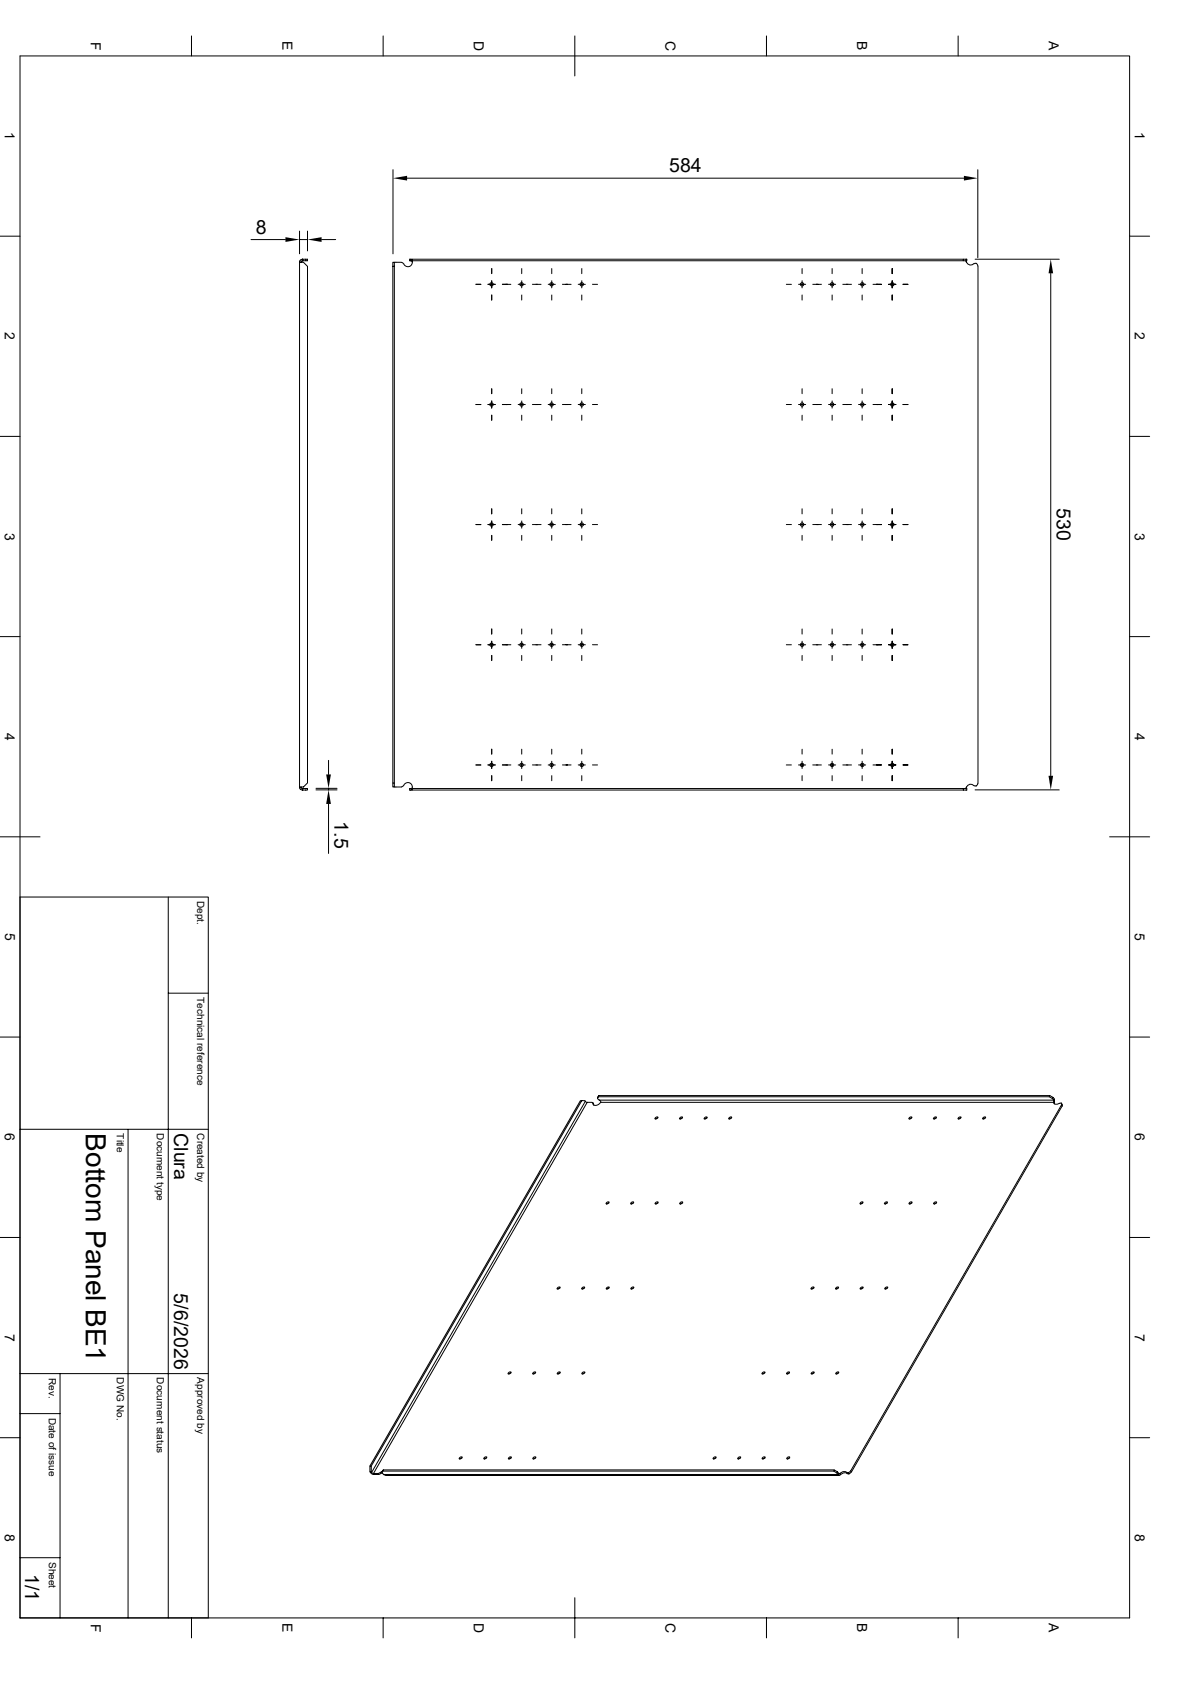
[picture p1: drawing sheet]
<svg xmlns="http://www.w3.org/2000/svg" width="297mm" height="420mm" viewBox="0 0 297 420" stroke-linecap="round" stroke-linejoin="round" font-family="sans-serif">
<g fill="none" stroke="#000" stroke-width=".25">
<path d="M5 14h276.9v390h-276.9zM47.8 9v5M95.6 9v5M143.5 9v10M191.3 9v5M239.1 9v5M0 59h5M62.7 59.8h8.5M74.8 57.7v5.7M74.8 59.8h2M76.8 57.7v5M80.3 59.8h3.5"/>
<path d="M98.1 42.4v21M101.6 44.5h139M244.1 42.4v21.9M281.9 59h5M74.8 65.5h.9l1.1 1v129l-1.1 1h-.9M74.8 65.5v131M75.5 64.7l-.4 .2-.3 .6M75.5 65.1l-.4 .4M75.5 64.7h1.3v.4h-1.3M75.5 64.7v.4M98.4 65.5v1M100.7 65.9l-.5-.4h-2.2v1"/>
<path d="M102.2 64.7h139.1v.4h-139.1zM102.5 65.1l.2 .1a.98 .98 0 0 1-.1 1.1 .98 .98 0 0 1-1.2 .2l-.6-.7M102.8 64.7v.4M120 71h-1.2M122.7 67.1v1.2M122.7 70.1v1.8M122.7 73.7v1.2M123.6 71h-1.8M127.5 71h-2.1M129.3 71h1.8M130.2 67.1v1.2M130.2 70.1v1.8"/>
<path d="M130.2 73.7v1.2M132.9 71h2.1M136.8 71h1.8M137.7 67.1v1.2M137.7 70.1v1.8M137.7 73.7v1.2M140.4 71h2.1M144.3 71h1.8M145.2 67.1v1.2M145.2 70.1v1.8M145.2 73.7v1.2M147.9 71h1.2"/>
<path d="M196.3 71h1.2M199.3 71h1.8M200.2 67.1v1.2M200.2 70.1v1.8M200.2 73.7v1.2M202.9 71h2.1M206.8 71h1.8M207.7 67.1v1.2M207.7 70.1v1.8M207.7 73.7v1.2M212.5 71h-2.1M214.3 71h1.8"/>
<path d="M215.2 67.1v1.2M215.2 70.1v1.8M215.2 73.7v1.2M217.9 71h2.1M221.8 71h1.8M222.7 67.1v1.2M222.7 70.1v1.8M222.7 73.7v1.2M225.4 71h1.2M240.5 64.7v.4M241.2 65.2v.3M241.2 65.1v.4"/>
<path d="M241.3 65.5a1.09 1.09 0 0 0 1.8 .3M243.4 64.7h21M243.6 65.8l.5 .6M243.6 65.8l-.5 .1M243.6 65.7h.1M244.1 66.4v129.2M262.3 68.2v125.5M122.7 97.1v1.2M130.2 97.1v1.2M137.7 97.1v1.2M145.2 97.1v1.2M200.2 97.1v1.2"/>
<path d="M207.7 97.1v1.2M215.2 97.1v1.2M222.7 97.1v1.2M0 109h5M120 101h-1.2M122.7 100.1v1.8M122.7 103.7v1.2M123.6 101h-1.8M127.5 101h-2.1M129.3 101h1.8M130.2 100.1v1.8M130.2 103.7v1.2"/>
<path d="M132.9 101h2.1M136.8 101h1.8M137.7 100.1v1.8M137.7 103.7v1.2M140.4 101h2.1M144.3 101h1.8M145.2 100.1v1.8M145.2 103.7v1.2M147.9 101h1.2M196.3 101h1.2M199.3 101h1.8M200.2 100.1v1.8"/>
<path d="M200.2 103.7v1.2M205 101h-2.1M206.8 101h1.8M207.7 100.1v1.8M207.7 103.7v1.2M212.5 101h-2.1M214.3 101h1.8M215.2 100.1v1.8M215.2 103.7v1.2M217.9 101h2.1M221.8 101h1.8M222.7 100.1v1.8"/>
<path d="M222.7 103.7v1.2M225.4 101h1.2M281.9 109h5M120 131h-1.2M122.7 127v1.3M122.7 130.1v1.8M122.7 133.7v1.2M123.6 131h-1.8M127.5 131h-2.1M129.3 131h1.8M130.2 127v1.3M130.2 130.1v1.8"/>
<path d="M130.2 133.7v1.2M132.9 131h2.1M136.8 131h1.8M137.7 127v1.3M137.7 130.1v1.8M137.7 133.7v1.2M140.4 131h2.1M144.3 131h1.8M145.2 127v1.3M145.2 130.1v1.8M145.2 133.7v1.2M147.9 131h1.2"/>
<path d="M196.3 131h1.2M199.3 131h1.8M200.2 127v1.3M200.2 130.1v1.8M200.2 133.7v1.2M205 131h-2.1M206.8 131h1.8M207.7 130.1v1.8M207.7 127v1.3M207.7 133.7v1.2M212.5 131h-2.1M214.3 131h1.8"/>
<path d="M215.2 127v1.3M215.2 130.1v1.8M215.2 133.7v1.2M217.9 131h2.1M221.8 131h1.8M222.7 127v1.3M222.7 130.1v1.8M222.7 133.7v1.2M225.4 131h1.2M0 159h5M122.7 157.1v1.2M130.2 157.1v1.2"/>
<path d="M137.7 157.1v1.2M145.2 157.1v1.2M200.2 157.1v1.2M207.7 157.1v1.2M215.2 157.1v1.2M222.7 157.1v1.2M281.9 159h5M120 161h-1.2M122.7 160.1v1.8M122.7 163.7v1.2M123.6 161h-1.8M127.5 161h-2.1"/>
<path d="M129.3 161h1.8M130.2 160.1v1.8M130.2 163.7v1.2M132.9 161h2.1M136.8 161h1.8M137.7 160.1v1.8M137.7 163.7v1.2M140.4 161h2.1M144.3 161h1.8M145.2 160.1v1.8M145.2 163.7v1.2M147.9 161h1.2"/>
<path d="M196.3 161h1.2M199.3 161h1.8M200.2 160.1v1.8M200.2 163.7v1.2M205 161h-2.1M206.8 161h1.8M207.7 160.1v1.8M207.7 163.7v1.2M212.5 161h-2.1M214.3 161h1.8M215.2 160.1v1.8M215.2 163.7v1.2"/>
<path d="M217.9 161h2.1M221.8 161h1.8M222.7 160.1v1.8M222.7 163.7v1.2M225.4 161h1.2M74.8 196.5l.3 .6 .4 .2M75.1 196.5l.4 .4M75.5 196.9h1.3v.4h-1.3M75.5 196.9v.4M78.9 196.8h5.2M78.9 197.2h5.2M82 189.9v3.5"/>
<path d="M82 196.8v.4M98 195.5h.4v1h-.4zM98 195.5v-129h.4v129M100.7 196.1l-.5 .4h-1.8M100.8 196.2a1.08 1.08 0 0 1 1.3-.8 1.08 1.08 0 0 1 .7 1.4l-.3 .1M102.2 196.9h.6v.4h-.6zM102.8 197.3h138.5v-.4h-.8v.4M102.8 196.9h137.7M120 191h-1.2M122.7 187.1v1.2M122.7 190.1v1.8M122.7 193.7v1.2"/>
<path d="M123.6 191h-1.8M127.5 191h-2.1M129.3 191h1.8M130.2 187.1v1.2M130.2 190.1v1.8M130.2 193.7v1.2M132.9 191h2.1M136.8 191h1.8M137.7 187.1v1.2M137.7 190.1v1.8M137.7 193.7v1.2M140.4 191h2.1"/>
<path d="M144.3 191h1.8M145.2 187.1v1.2M145.2 190.1v1.8M145.2 193.7v1.2M147.9 191h1.2M196.3 191h1.2M199.3 191h1.8M200.2 187.1v1.2M200.2 190.1v1.8M200.2 193.7v1.2M205 191h-2.1M206.8 191h1.8"/>
<path d="M207.7 187.1v1.2M207.7 190.1v1.8M207.7 193.7v1.2M212.5 191h-2.1M214.3 191h1.8M215.2 187.1v1.2M215.2 190.1v1.8M215.2 193.7v1.2M217.9 191h2.1M221.8 191h1.8M222.7 187.1v1.2M222.7 190.1v1.8"/>
<path d="M222.7 193.7v1.2M225.4 191h1.2M241.2 196.5v.4M243.1 196.1l.5 .1M243.1 196.2a1.09 1.09 0 0 0-1.8 .3M243.4 197.2h21M243.6 196.3h.1M244.1 195.6l-.5 .6M0 209h10M82 200.7v12.4M276.9 209h10M5 224h47v180"/>
<path d="M42 224v180M0 259h5M42 248h10M281.9 259h5M145.2 274.8h.8l.1 .2M146.1 275l.4 .3M146.1 275l-53.3 92.7M148 275.5l-.3-.2h-1.1l-53.4 92.6M148 275.5l.2 .4M148 275.3l.1 .3M148.1 275.7v.1M149.1 274.2l.4 .4"/>
<path d="M149.3 273.9l.2-.3h112.5l.8 .4M149.5 273.6l-.4 .6M149.5 274.7h.1M149.9 275.3a1.2 1.2 0 0 1-1.9 .4v-.2M163.5 279.1l.6-.2a.41 .41 0 0 1-.2 .4 .41 .41 0 0 1-.5 0zM164.2 279.1l-.5 .3M169.7 279.1l.6-.2a.41 .41 0 0 1-.2 .4 .41 .41 0 0 1-.5 0zM170.3 279.1l-.5 .3M175.8 279.1l.6-.2a.41 .41 0 0 1-.2 .4 .41 .41 0 0 1-.5 0zM176.5 279.1l-.6 .3M181.9 279.1l.6-.2a.41 .41 0 0 1-.2 .4 .41 .41 0 0 1-.4 0zM182.6 279.1l-.6 .3"/>
<path d="M226.9 279.1l.6-.2a.41 .41 0 0 1-.2 .4 .41 .41 0 0 1-.5 0zM227.6 279.1l-.6 .3M233 279.1l.6-.2a.41 .41 0 0 1-.2 .4 .41 .41 0 0 1-.4 0zM233.7 279.1l-.5 .3M239.2 279.1l.6-.2a.41 .41 0 0 1-.2 .4 .41 .41 0 0 1-.5 0zM239.8 279.1l-.5 .3M245.3 279.1l.6-.2a.41 .41 0 0 1-.2 .4 .41 .41 0 0 1-.5 0zM246 279.1l-.6 .3M262 273.6l-.1 .3M262.7 274.4l.3 .3M262.8 274.1l.3 .3M262.8 274l-.1 .3-.8-.4h-112.6l-.2 .3"/>
<path d="M263 274.7h-113.4l.3 .2v.4h113.1M263 274.7v.6M263 275.3l.1 .2M263 275.3a.77 .77 0 0 0 1.4 .2M263 274.7h.1M263.1 274.4h.1M263.1 275.5v.1M263.1 274.4l-.1 .3M263.1 274.4v1.1M264.4 275.5a.33 .33 0 0 1 .4 0 .33 .33 0 0 1 .1 .4M264.9 275.4h.1M264.9 275.9l-52.6 91.3"/>
<path d="M264.9 275.9l.2 .3M265 275.5l.1 .3M265.1 276.2l-52.6 91.3-.2-.3M265.1 275.8v.4M5 282h47M32 282v122M0 309h5M151.3 300.4l.6-.3a.41 .41 0 0 1-.2 .4 .41 .41 0 0 1-.4 0zM152 300.4l-.6 .3M157.5 300.4l.6-.3a.41 .41 0 0 1-.2 .4 .41 .41 0 0 1-.5 0zM158.1 300.4l-.5 .3M163.6 300.4l.6-.3a.41 .41 0 0 1-.2 .4 .41 .41 0 0 1-.5 0z"/>
<path d="M164.3 300.4l-.6 .3M169.7 300.4l.6-.3a.41 .41 0 0 1-.2 .4 .41 .41 0 0 1-.5 0zM170.4 300.4l-.6 .3M214.7 300.4l.6-.3a.41 .41 0 0 1-.2 .4 .41 .41 0 0 1-.5 0zM215.3 300.4l-.5 .3M220.8 300.4l.6-.3a.41 .41 0 0 1-.2 .4 .41 .41 0 0 1-.5 0zM221.5 300.4l-.6 .3M226.9 300.4l.6-.3a.41 .41 0 0 1-.2 .4 .41 .41 0 0 1-.4 0zM227.6 300.4l-.5 .3M233.1 300.4l.6-.3a.41 .41 0 0 1-.2 .4 .41 .41 0 0 1-.5 0zM233.8 300.4l-.6 .3M281.9 309h5"/>
<path d="M139.1 321.6l.6-.2a.41 .41 0 0 1-.2 .4 .41 .41 0 0 1-.5-.1zM139.8 321.6l-.6 .3M145.2 321.6l.6-.2a.41 .41 0 0 1-.2 .4 .41 .41 0 0 1-.4-.1zM145.9 321.6l-.5 .3M151.4 321.6l.6-.2a.41 .41 0 0 1-.2 .4 .41 .41 0 0 1-.5-.1zM152 321.6l-.5 .3M157.5 321.6l.6-.2a.41 .41 0 0 1-.2 .4 .41 .41 0 0 1-.5-.1zM158.2 321.6l-.6 .3M202.5 321.6l.6-.2a.41 .41 0 0 1-.2 .4 .41 .41 0 0 1-.5-.1zM203.2 321.6l-.6 .3M208.6 321.6l.6-.2a.41 .41 0 0 1-.2 .4 .41 .41 0 0 1-.5-.1zM209.3 321.6l-.6 .3"/>
<path d="M214.8 321.6l.5-.2a.41 .41 0 0 1-.2 .4 .41 .41 0 0 1-.4-.1zM215.4 321.6l-.6 .3M220.9 321.6l.6-.2a.41 .41 0 0 1-.2 .4 .41 .41 0 0 1-.5-.1zM221.5 321.6l-.5 .3M0 359h5M5 353h10M5 343h47M15 343v61M126.9 342.8l.6-.2a.41 .41 0 0 1-.2 .4 .41 .41 0 0 1-.5-.1zM127.6 342.8l-.6 .3M133 342.8l.6-.2a.41 .41 0 0 1-.2 .4 .41 .41 0 0 1-.5-.1zM133.7 342.8l-.6 .3"/>
<path d="M139.1 342.8l.6-.2a.41 .41 0 0 1-.2 .4 .41 .41 0 0 1-.4-.1zM139.8 342.8l-.5 .3M145.3 342.8l.6-.2a.41 .41 0 0 1-.2 .4 .41 .41 0 0 1-.5-.1zM146 342.8l-.6 .3M190.2 342.8l.6-.2a.41 .41 0 0 1-.2 .4 .41 .41 0 0 1-.4-.1zM190.9 342.8l-.5 .3M196.4 342.8l.6-.2a.41 .41 0 0 1-.2 .4 .41 .41 0 0 1-.5-.1zM197.1 342.8l-.6 .3M202.5 342.8l.6-.2a.41 .41 0 0 1-.2 .4 .41 .41 0 0 1-.5-.1zM203.2 342.8l-.6 .3M208.7 342.8l.6-.2a.41 .41 0 0 1-.2 .4 .41 .41 0 0 1-.5-.1zM209.3 342.8l-.5 .3"/>
<path d="M281.9 359h5M92.3 366.1l52.6-91.3h.3l-52.5 91.3M92.3 366.1h.4v1.4h-.4zM92.3 367.5l.2 .2M92.5 367.7l.3 .3 .5 .2M92.5 367.7h.3M92.7 367.5l.1 .2M92.8 367.7l.4 .2M93.2 367.9h1.2M93.2 367.9l.1 .3M93.3 368.2h1.2M94.4 367.9l.5-.2 .2 .3"/>
<path d="M94.4 367.9l.1 .3M95 367.9l-.5 .3M95.3 367.7l-.2 .2M95.3 367.6l.4 .5M95.5 367.3l.2-.3-.4 .6M95.5 367.3h112.6l.8 .5 .1-.3M95.5 367.3l-.2 .3M95.5 367.3l-.5 .4M95.7 367h112.5M95.7 368.2h.1M114.7 364l.6-.2a.41 .41 0 0 1-.2 .4 .41 .41 0 0 1-.5 0zM115.3 364l-.5 .4"/>
<path d="M120.8 364l.6-.2a.41 .41 0 0 1-.2 .4 .41 .41 0 0 1-.5 0zM121.5 364l-.6 .4M127 364l.6-.2a.41 .41 0 0 1-.3 .4 .41 .41 0 0 1-.4 0zM127.6 364l-.6 .4M133.1 364l.5-.2a.41 .41 0 0 1-.2 .4 .41 .41 0 0 1-.4 0zM133.7 364l-.5 .4M178.1 364l.5-.2a.41 .41 0 0 1-.2 .4 .41 .41 0 0 1-.4 0zM178.7 364l-.6 .4M184.2 364l.6-.2a.41 .41 0 0 1-.2 .4 .41 .41 0 0 1-.5 0zM184.8 364l-.5 .4M190.3 364l.6-.2a.41 .41 0 0 1-.2 .4 .41 .41 0 0 1-.5 0zM191 364l-.6 .4"/>
<path d="M196.4 364l.6-.2a.41 .41 0 0 1-.2 .4 .41 .41 0 0 1-.5 0zM197.1 364l-.5 .4M208.1 367.3l.1-.3 .8 .5M208.9 367.8l.3 .4M209 367.5l.3 .4M209.2 368.2h-113.4l.5 .2h113.1M209.2 368.2h.1M209.3 367.9l.1 .1 .2-.1M209.3 367.9l-.1 .3M209.3 367.9h.1M209.3 367.9h.3M209.6 367.9a1.2 1.2 0 0 1 2 .1h.3"/>
<path d="M209.6 367.9l.1 .1a.28 .28 0 0 1-.2 .4 .28 .28 0 0 1-.3-.2M211.4 368a1.17 1.17 0 0 0-1.6 .2M211.8 367.7l.1 .3M211.9 368h.1M212.3 367.2a.71 .71 0 0 1-1 .4M212.5 367.5l-.6 .5M5 389h10M143.5 398.9v10.1M47.8 404v5M95.6 404v5M191.3 404v5M239.1 404v5"/>
<circle cx="122.7" cy="71" r=".43"/>
<circle cx="130.2" cy="71" r=".43"/>
<circle cx="137.7" cy="71" r=".43"/>
<circle cx="145.2" cy="71" r=".43"/>
<circle cx="200.2" cy="71" r=".43"/>
<circle cx="207.7" cy="71" r=".43"/>
<circle cx="215.2" cy="71" r=".43"/>
<circle cx="222.7" cy="71" r=".43"/>
<circle cx="122.7" cy="101" r=".43"/>
<circle cx="130.2" cy="101" r=".43"/>
<circle cx="137.7" cy="101" r=".43"/>
<circle cx="145.2" cy="101" r=".43"/>
<circle cx="200.2" cy="101" r=".43"/>
<circle cx="207.7" cy="101" r=".43"/>
<circle cx="215.2" cy="101" r=".43"/>
<circle cx="222.7" cy="101" r=".43"/>
<circle cx="122.7" cy="131" r=".43"/>
<circle cx="130.2" cy="131" r=".43"/>
<circle cx="137.7" cy="131" r=".43"/>
<circle cx="145.2" cy="131" r=".43"/>
<circle cx="200.2" cy="131" r=".43"/>
<circle cx="207.7" cy="131" r=".43"/>
<circle cx="215.2" cy="131" r=".43"/>
<circle cx="222.7" cy="131" r=".43"/>
<circle cx="122.7" cy="161" r=".43"/>
<circle cx="130.2" cy="161" r=".43"/>
<circle cx="137.7" cy="161" r=".43"/>
<circle cx="145.2" cy="161" r=".43"/>
<circle cx="200.2" cy="161" r=".43"/>
<circle cx="207.7" cy="161" r=".43"/>
<circle cx="215.2" cy="161" r=".43"/>
<circle cx="222.7" cy="161" r=".43"/>
<circle cx="122.7" cy="191" r=".43"/>
<circle cx="130.2" cy="191" r=".43"/>
<circle cx="137.7" cy="191" r=".43"/>
<circle cx="145.2" cy="191" r=".43"/>
<circle cx="200.2" cy="191" r=".43"/>
<circle cx="207.7" cy="191" r=".43"/>
<circle cx="215.2" cy="191" r=".43"/>
<circle cx="222.7" cy="191" r=".43"/>
</g>
<path d="M71.2 59.2l3.6 .6-3.6 .6zM76.8 59.8l3.5-.6v1.2zM98.1 44.5l3.5-.6v1.2zM240.6 43.9l3.5 .6-3.5 .6zM262.3 64.7l.5 3.5h-1.1zM81.4 193.4h1.2l-.6 3.4zM261.7 193.7h1.1l-.5 3.5zM82 197.2l.6 3.5h-1.2z" fill="#000"/>
<text font-size="7" x="21.5" y="283" transform="rotate(90 21.5 283)">Bottom Panel BE1</text>
<g font-size="4.9">
<text x="167" y="43.1">584</text>
<text x="63.8" y="58.4">8</text>
<text x="263.7" y="126.9" transform="rotate(90 263.7 126.9)">530</text>
<text x="83.5" y="205.1" transform="rotate(90 83.5 205.1)">1.5</text>
<text x="43.5" y="283" transform="rotate(90 43.5 283)">Clura</text>
<text x="43.5" y="322.9" transform="rotate(90 43.5 322.9)">5/6/2026</text>
<text x="6.3" y="393.1" transform="rotate(90 6.3 393.1)">1/1</text>
</g>
<g font-size="3.5">
<text x="22.6" y="10.4" transform="rotate(90 22.6 10.4)">F</text>
<text x="70.5" y="10.3" transform="rotate(90 70.5 10.3)">E</text>
<text x="118.3" y="10.2" transform="rotate(90 118.3 10.2)">D</text>
<text x="166.1" y="10.2" transform="rotate(90 166.1 10.2)">C</text>
<text x="214" y="10.3" transform="rotate(90 214 10.3)">B</text>
<text x="261.8" y="10.3" transform="rotate(90 261.8 10.3)">A</text>
<text x="1.2" y="33" transform="rotate(90 1.2 33)">1</text>
<text x="283.2" y="33" transform="rotate(90 283.2 33)">1</text>
<text x="1.2" y="83" transform="rotate(90 1.2 83)">2</text>
<text x="283.2" y="83" transform="rotate(90 283.2 83)">2</text>
<text x="1.2" y="133" transform="rotate(90 1.2 133)">3</text>
<text x="283.2" y="133" transform="rotate(90 283.2 133)">3</text>
<text x="1.2" y="183" transform="rotate(90 1.2 183)">4</text>
<text x="283.2" y="183" transform="rotate(90 283.2 183)">4</text>
<text x="1.3" y="233" transform="rotate(90 1.3 233)">5</text>
<text x="283.3" y="233" transform="rotate(90 283.3 233)">5</text>
<text x="1.2" y="283" transform="rotate(90 1.2 283)">6</text>
<text x="283.2" y="283" transform="rotate(90 283.2 283)">6</text>
<text x="1.2" y="333" transform="rotate(90 1.2 333)">7</text>
<text x="283.2" y="333" transform="rotate(90 283.2 333)">7</text>
<text x="1.2" y="383" transform="rotate(90 1.2 383)">8</text>
<text x="283.2" y="383" transform="rotate(90 283.2 383)">8</text>
<text x="22.6" y="405.4" transform="rotate(90 22.6 405.4)">F</text>
<text x="70.5" y="405.3" transform="rotate(90 70.5 405.3)">E</text>
<text x="118.3" y="405.2" transform="rotate(90 118.3 405.2)">D</text>
<text x="166.1" y="405.2" transform="rotate(90 166.1 405.2)">C</text>
<text x="214" y="405.3" transform="rotate(90 214 405.3)">B</text>
<text x="261.8" y="405.3" transform="rotate(90 261.8 405.3)">A</text>
</g>
<g font-size="2.5">
<text x="49.2" y="225" transform="rotate(90 49.2 225)">Dept.</text>
<text x="49.2" y="249" transform="rotate(90 49.2 249)">Technical reference</text>
<text x="29.2" y="283" transform="rotate(90 29.2 283)">Title</text>
<text x="39.2" y="283" transform="rotate(90 39.2 283)">Document type</text>
<text x="49.2" y="283" transform="rotate(90 49.2 283)">Created by</text>
<text x="12.2" y="344" transform="rotate(90 12.2 344)">Rev.</text>
<text x="29.2" y="344" transform="rotate(90 29.2 344)">DWG No.</text>
<text x="39.2" y="344" transform="rotate(90 39.2 344)">Document status</text>
<text x="49.2" y="344" transform="rotate(90 49.2 344)">Approved by</text>
<text x="12.2" y="354" transform="rotate(90 12.2 354)">Date of issue</text>
<text x="12.2" y="390" transform="rotate(90 12.2 390)">Sheet</text>
</g>
</svg>
